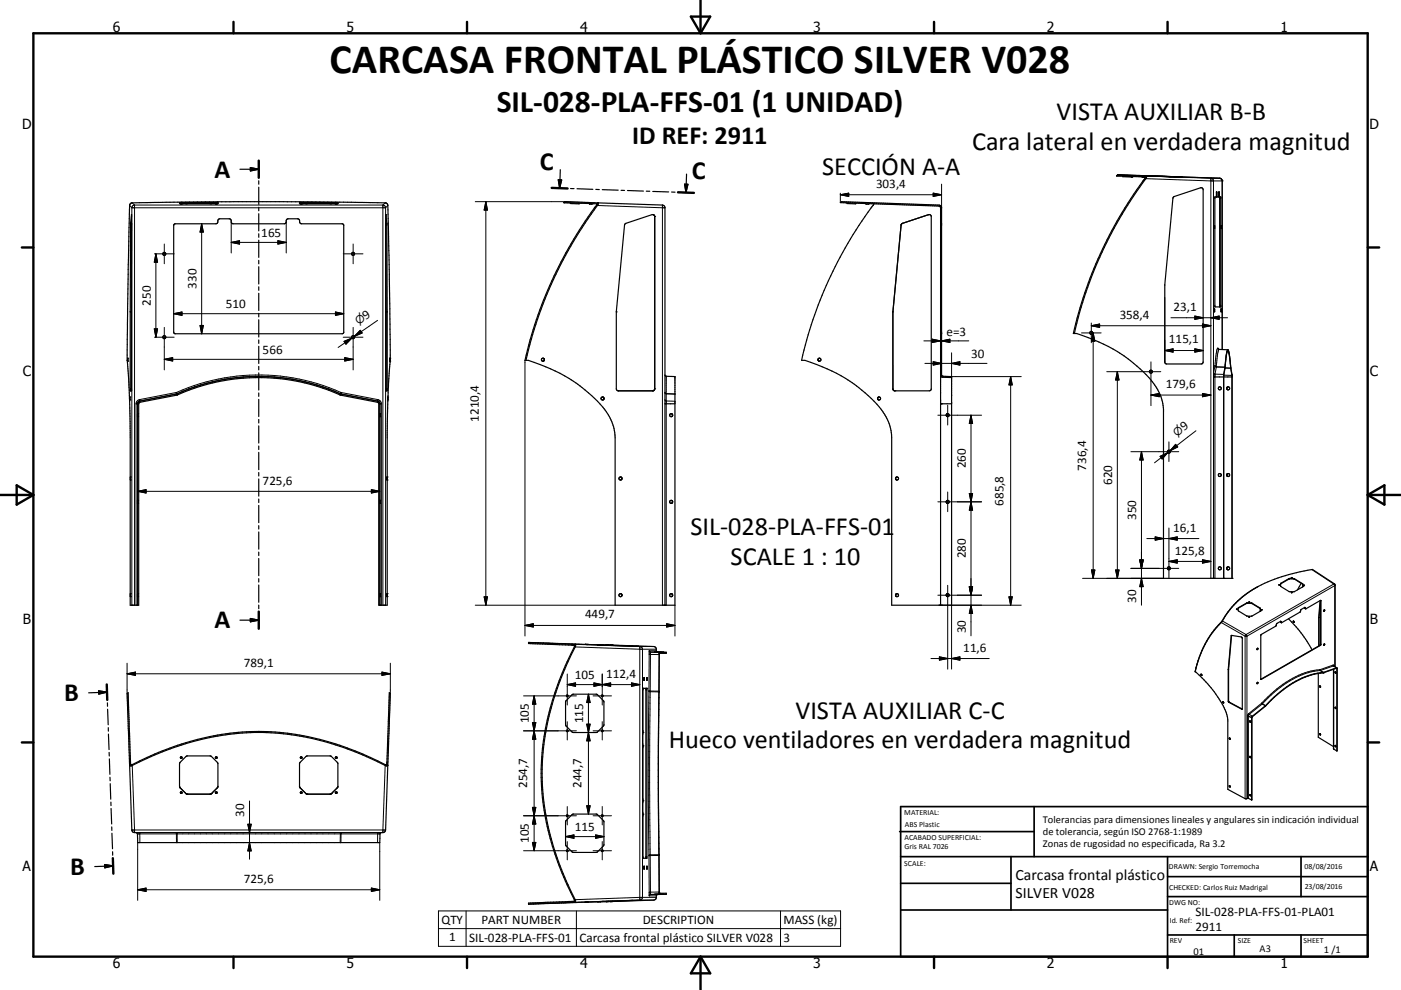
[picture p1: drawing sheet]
<svg xmlns="http://www.w3.org/2000/svg" width="420mm" height="297mm" viewBox="0 0 420 297" stroke-linecap="round" stroke-linejoin="round" font-family="sans-serif">
<g fill="none" stroke="#000" stroke-width=".36">
<path d="M71.9 50.8h5.7M75.1 50.3l2.5 .5-2.5 .5zM77.6 48.2v5.1M77.6 54.2v1.1M77.6 56.2v5.1M165.4 56.4l4.8 .1M167.4 53.9l1 .1-.6 2.4zM168 50.9l-.2 5.5M171.1 56.6h1M173 56.6l4.7 .2M178.6 56.8l1.1 .1M180.6 56.9l4.7 .2"/>
<path d="M186.2 57.1h1M188.1 57.2l4.8 .1M193.8 57.4h1M195.7 57.4l4.8 .2M201.3 57.6l1.1 .1M203.3 57.7l4.7 .2M205.3 55.3h.9l-.5 2.5zM205.8 52.2l-.1 5.6M334.8 52.8l7.7 .3M334.8 52.7v.1M335.2 52.5h.1M336.1 52.5l3.1 .1"/>
<path d="M336.6 52.8v.2l2.6 .1M337.4 52.6l6.1 .1M337.5 52.5h-2.4l-.3 .2M339.2 53.1h.1M339.2 52.9v.2M339.2 53.1h.3M339.5 52.6l4.2 .2M339.5 53.1h.1M339.5 52.9v.2M341.4 52.7h.9M341.5 52.7l3.4 .1M341.8 52.7h.3"/>
<path d="M341.9 52.7h.1M342.2 52.7h.2M342.5 53.1h.9M342.5 53.1l.7 .1M343 52.7h.5M343.1 52.7h.1M343.2 52.7l.8 .1M343.2 52.8h.1M343.2 53.1v.1M343.3 53.1l-.1 .1M343.4 53.1h.1M343.4 52.7h.2"/>
<path d="M343.5 52.7h.5M343.5 53.2l-.1 .1a123.9 123.9 0 0 0-21.6 46.8h1a45.2 45.2 0 0 1 23.1 15l1.9 3.3 .7 2.2 .3 2.2v50.7h20.6v-61.1l-.6-3.7M343.5 53.1v.1M343.6 52.8h.1M343.6 52.8l10.6 .3M343.7 52.8h.1M343.7 52.8v.3a126.1 126.1 0 0 0-21.6 47M344 52.7l21.6 .8 .7 .4 .1 51M344.5 52.8h.4M344.9 52.8h.4M350.5 53l3.4 .1M350.8 53h.5"/>
<path d="M351.7 53l1.4 .1h-.3M351.9 59l8-2.7h.4l.4 .4v51.9l-.4 .6h-10.5l-.6-.4v-23.3l2.4-26zM352.1 53.1h.1M352.1 53h.2M352.4 53.1h.1M353.3 53.1h1.1h-.3M353.3 53.1h.1M353.7 53.1h.1M364.2 59.1h1.8v33h-1.8v-.2zM364.9 59.1l-.2-1.5v1.5M364.9 59.1h.1M365.4 59.1v-1.5l.2 1.5"/>
<path d="M365.7 59.1v33M39.4 64.4v52.8M39.4 64.4l-.3 2.6-.1 26.5v23.3l.1 .5h.3M39.4 64.4h.1M39.4 67.5v49.8M52.1 67.3l.5-.2h12.1l.5-.2a.99 .99 0 0 1 .7-1.3h2.8a.99 .99 0 0 1 .7 1.3l.5 .2h15.3l.5-.2a.99 .99 0 0 1 .7-1.3h2.8a.99 .99 0 0 1 .7 1.3l.5 .2h12.2l.5 .4v32.3l-.4 .3-50.4-.1-.2-.4zM53.8 60.8h9.6h1.9v.3h-9.5h-2zM53.9 61.1h.1M54.2 60.8h.3M54.5 61.1h10.2M54.5 61.1h-.4h.5M64.6 60.8h.5"/>
<path d="M64.6 60.8h.1M64.7 61.1h.4h-.5M64.7 61.1h-.1M65.1 60.8h-.1M65.3 61.1h.1M77.6 62.2v1M77.6 64.1v5.2M77.6 70.1v1.1M77.6 72.1v5.1M77.6 78.1v1.1M89.8 60.8h.1M89.8 60.8v.3"/>
<path d="M89.8 61.1h.1M90 60.8h11.1M90 61.1h.5M90.1 60.8h.1M90.4 61.1h-.3M90.4 61.1h.1M90.4 61.1h10.3M90.5 60.8h-.7M100.5 60.8h.8v.3h-11.5M100.5 61.1h.5M100.6 60.8h.1M100.7 61.1h-.1"/>
<path d="M100.7 61.1h.3M101 60.8h.1M101.3 61.1h-.1M115.7 67.5l.1 49.7M115.7 64.4l.3 2.6 .1 26.5v23.3v.5h-.4M115.7 64.4v52.9M115.7 64.4h.1M171 60.9v.2l2.6 .1v-.2M173.6 61l5.4 .1M176.7 61.1v.2h.8v-.2M179 61.1h.1M179 61.1l-.1 .3a125.8 125.8 0 0 0-18.6 36l-2.9 10.7h1a45.4 45.4 0 0 1 23.1 15 14.2 14.2 0 0 1 2.9 8.2v50.3h18v-68.6l-2.7-.1-.3-.4"/>
<path d="M179.2 60.9l-9.5-.4-.7 .3 4.6 .2M179.2 60.9h.1M179.2 60.9l19.4 .6 .7 .6 .1 119.5M179.3 60.9h.1M179.3 60.9v.2a178.6 178.6 0 0 0-11.2 18.3 120.7 120.7 0 0 0-10.4 28.7M187.5 67.1l8-2.7h.4l.4 .4v51.8l-.5 .6-10.4 .1-.6-.5v-23.3l2.4-26zM253.9 60.9v.2l2.6 .1v-.2M261.9 61.1h.1M261.9 61.1v.1M261.9 61.2v.1a123.9 123.9 0 0 0-21.6 46.8h1a45.8 45.8 0 0 1 22.7 14.5 14 14 0 0 1 3.3 8.7v50.3h18v-68.6l-2.6-.1-.4-.4v-50.4l-.4-.5-.4-.1-29.3-1-.3 .3 7.7 .3v.2h.9v-.2l21 .7 .5 .4v119.4M270.2 67.5l-2.5 26.1v23M270.3 67.2l8.1-2.8 .5 .1 .3 .3v51.8l-.4 .6-10.5 .1-.4-.1-.2-.6v-23.1z"/>
<path d="M282 67.1h.3M364.1 67.7v.9M364.1 67.7h.1M364.1 68.6h.1M366.1 67.7v.9zM77.6 80v5.2M77.6 86.1v1M77.6 88v5.1M77.6 94v1.1M77.6 95.9v5.2M364.1 92.7v.9M364.1 92.7h.1"/>
<path d="M364.1 93.6h.1M366.1 92.7v.9zM38.3 107.5v.9M38.3 107.5v.1M38.3 108.2v.1M38.9 119.2v.7M39.4 117.2v.1M53.2 118.5a59.7 59.7 0 0 1 48.7 0M53.2 118.5h.1M77.6 102v1M77.6 103.9v5.1M77.6 109.9v1.1"/>
<path d="M77.6 111.9v5.1M77.6 117.9v1M77.6 119.8v5.2M101.9 118.5h.1M115.8 117.2v.1M116.2 119.2v.7M116.8 108.2l.1 .1M116.9 107.5v.9M116.9 107.5l-.1 .1M116.9 107.8v.3M117 108.1h.1M117 108.1l-.5 7.2-.4 11.7v54.6h-2.6v-60.6l-.4-.3-11.2-2.2"/>
<path d="M117 108.1l-.7-45.2-.1-1.5-.6-.5-45.4-.4-31 .5-.3 .5-.1 1.4-.6 39a73.6 73.6 0 0 0 .4 12.1l.4 15.2v52.4h2.6v-60.5l.4-.4 11.2-2.2M163 107.5a.45 .45 0 0 1 .2 .6 .45 .45 0 0 1-.5 .3M163.1 107.6l.1 .4-.4 .4M163.1 107.6a.45 .45 0 0 0-.7 .1 .45 .45 0 0 0 .3 .7M180.6 119.1a.44 .44 0 0 1 .5 .4 .44 .44 0 0 1-.5 .5M245.7 107.5a.44 .44 0 0 0-.5 .4 .44 .44 0 0 0 .5 .5M263.3 119.2l-.2 .3 .2 .4M263.3 119.9l.3 .1M263.3 119.2a.46 .46 0 0 1 .7 .4 .46 .46 0 0 1-.7 .3M263.3 119.2l-.2 .4 .2 .3M263.6 119.1l-.3 .1M282 100.1h.3"/>
<path d="M282 112.6l.1 .3 .5 .3 2.7 .1M363.8 113.1h5.6M365.3 104.7v.1M365.3 104.8h.1M365.3 104.8l2.8 .1M366.9 112.6v.1M367.7 106.2l-.8 6.1v61.2M367.7 106.1l-.8 6.5M367.8 116.4l.4 .5M368.2 104.9l.3 1.5M368.2 104.9l-.5 1.3M368.2 116.1l-.4 .3"/>
<path d="M368.4 105.8l-.3-.6-.4 .9M368.5 105.8l.1 1M368.6 106.6l.1 1.2M368.7 107l.1 1.4M368.8 108.1l.6 4.5M369.4 112.6v.1M40.8 121.1h.5M41.2 124.2v.7M41.3 121.1v60.5M41.3 121.1l.1-.4 .5-.3 11-2.2a60.3 60.3 0 0 1 49.3 0l11 2.2 .5 .3 .2 .4M77.6 125.8v1.1M77.6 127.8v5.1"/>
<path d="M77.6 133.8v1.1M77.6 135.7v5.2M113.9 121.1h.4M113.9 121.1v60.5M113.9 124.1v.9M199.4 121.1h3M201.2 124.1l.3 .1M201.5 124.2l.1 .4-.4 .4M282 121.1h3.3M284.1 124.1a.44 .44 0 0 0-.4 .5 .44 .44 0 0 0 .4 .4M39.1 143.1v.7M39.1 143.2v.1"/>
<path d="M41.2 150.2v.8M77.6 141.8v1M77.6 143.7v5.1M77.6 149.7v1.1M77.6 151.6v5.2M77.6 157.7v1M77.6 159.6v5.2M113.9 150.1v.9M116 143.1v.9l.1-.3M116 143.2l.1 .2M186 143.1a.44 .44 0 0 1 .5 .5 .44 .44 0 0 1-.5 .4M201.2 150.1l.3 .1"/>
<path d="M201.5 150.2l.1 .6-.4 .2M268.9 143.1a.44 .44 0 0 0-.4 .5 .44 .44 0 0 0 .4 .4M284 150.1a.45 .45 0 0 0-.3 .5 .45 .45 0 0 0 .4 .4M284.1 150.1a.47 .47 0 0 0-.6 .5 .47 .47 0 0 0 .8 .3 .47 .47 0 0 0-.1-.8h-.1M368.2 142.1a.44 .44 0 0 0-.4 .4 .44 .44 0 0 0 .4 .5M39.1 178.1v.9v-.2M39.1 178.2v.1M41.2 178.2l.1 .8M41.2 178.9l.1 .1M77.6 165.6v1.1M77.6 167.6v5.1M77.6 173.6v1"/>
<path d="M77.6 175.5v5.2M113.9 178.1v.9M116 178.1v.9l.1-.3M116 178.2l.1 .2M186 178.1a.44 .44 0 0 1 .5 .5 .44 .44 0 0 1-.5 .4M201.2 178.1a.44 .44 0 0 1 .4 .5 .44 .44 0 0 1-.4 .4M268.9 178.1a.44 .44 0 0 0-.4 .5 .44 .44 0 0 0 .4 .4M284.1 178.1a.44 .44 0 0 0-.4 .5 .44 .44 0 0 0 .4 .4M368.2 170.1a.44 .44 0 0 0-.4 .4 .44 .44 0 0 0 .4 .4M377.2 176a26.7 26.7 0 0 0-9 7.5M383.5 175.5h.1M383.7 175.4l-.2 .1"/>
<path d="M383.7 175.4v.1M383.7 175.5h-.1M383.9 175.2l2.5-1.5h1.5l2.7 1.7M384 175l2.4-1.4h1.5l2.7 1.6v.8l-2.6 1.5h-1.5l-2.5-1.5zM387.2 177.8h.1M387.2 173.4h.1M387.4 177.8h-.2M387.4 177.8h-.1M387.4 173.4h-.2M387.4 173.4h-.1M390.1 175l-1.1 2M390.9 175.7h.1"/>
<path d="M391.1 175.6l-.2 .1M391.1 175.6h.1M391.1 175.6l-.1 .1M71.9 186.1h5.7M75.1 185.6l2.5 .5-2.5 .4zM77.6 181.5v1.1M77.6 183.5v5.1M158.5 192.7v.4l13.6 .5 .2 .2a82.8 82.8 0 0 0-9.9 43.1 89.4 89.4 0 0 0 9.9 33.3l-.3 .2-13.5 .5v.4M158.5 192.8h1.5M158.5 192.7h.1M159.1 192.8l3.8 .1M160.6 192.8l15.5 .6"/>
<path d="M164.3 192.9l6.3 .3M171.3 193.3h1.1l.2 .3a109.2 109.2 0 0 0-8 21.3 75.5 75.5 0 0 0 5.7 50.5l2.2 4.6v.6l-4.2 .2M175.5 193.3l3.6 .2M179.1 193.5l16.9 .5a1.07 1.07 0 0 1 .8 1.4l.4 .2 2.6 .1M179.1 193.5l12.3 .4M179.7 193.5h.1M180 193.5l11.1 .4M181.8 193.5l.8 .1M182.9 193.5l.9 .1M182.9 193.5h.1M194.7 195.2l.4 .4 1.3 .1M196.2 195.7h.4"/>
<path d="M196.4 195.7h1.3l-.1 11.7M196.4 195.7h.9M197.3 195.7h.2M197.5 195.7h2.3M197.6 196.4v11.3M198.4 195.7h.1M199.8 195.7v.3h-2.1l-.1 .2M359.2 198.2l-.9 3.3M366.3 186.6a28.2 28.2 0 0 0-7.1 11.6M366.3 186.5v.1M366.4 186.4a26.9 26.9 0 0 0-7.2 11.8M366.4 186.4l-.1 .1"/>
<path d="M367.2 184.9l-.8 1.5M367.3 184.9l-.9 1.5M368.2 183.6a30.2 30.2 0 0 1 16-10.6l5.6-1.5 3.7-.7 6.8 4.6v24.6M368.2 183.6l-.9 1.3M369.2 190.6l2.9 .5 .3 .4v21.2M369.2 190.6l-.1 .1a108 108 0 0 0-.8 19.8l4.1 2.2M369.2 190.6a108.7 108.7 0 0 0-.8 19.8l4 2.3M370.8 182.8l.1 .1M370.8 182.8h.1M370.8 182.9h.1M371.3 182.5l2.6-1.5h1.4l2.5 1.6M371.3 182.5h-.1"/>
<path d="M374.4 180.6v.1M374.4 185v.1M374.4 180.6l.2 .1M374.4 180.7h.1M374.5 180.7h.1M374.5 185l.1 .2zM376.8 194.9h.1M377 194.5l-.2 .3M377 194.5l-.2 .4M377 194.5l.1 .2-.2 .2M377.8 182.6l.1 .1M377.9 182.6l-2.6-1.7h-1.4l-2.7 1.5 .1 .9 2.6 1.5h1.5l2.5-1.5"/>
<path d="M377.9 182.6v.7M378.1 182.9l.1 .1M378.1 182.9l.2 .1M378.2 183h.1M384 186.4l.2 .4M384 186.4l-1.1 .6-.4 .9-4.5 2.6v13.3M386.3 185.7l4.2 4.8 2.9 4.5M387.8 186.3v.3l.2 .1M387.8 186.3h.1M387.8 186.3l.2 .4M391.2 182.2l.1 .4M391.4 182.6l-.3-.3-1 .6-.3 .7-5.6 3.2"/>
<path d="M395.8 180.2l-.4 5.1v8.5M395.9 180.1l-.4 5.1v8.5M395.9 180.1v13.4l-17.9 10.3M395.9 180.1l-4.5 2.5M395.9 180.1v13.5l-17.8 10.2M397.1 183l-.2 .3M397.1 193.2l-.2 .3M397.1 193.2l-.2 .4M397.1 183h.1M397.1 193.2h.1M397.1 193.2v.3l-.2 .1M399.9 199.8l.9 .6"/>
<path d="M400 199.8v.1M29.6 207.2l2.5 .5-2.5 .5zM32 205.3l.2 4.7M32.1 207.7l-5.5 .2M32.2 210.9v1M32.3 212.8l.1 4.6M32.5 218.3v1.1M171.5 208.4l.4-.1h7l2.1 2v7.3l-2 2.1h-7.2l-2.2-2v-7.3zM192.8 219.8v-13.2l1.1-.1v50.5v.5h-1.1M192.8 219.8v3.9M192.8 219.7h.1M193.1 203.3v.8"/>
<path d="M193.1 203.3h.1M193.6 206.5v51M194 203.3v.8M194 203.4v.2M194 203.8v.2M197.5 216.4v31.2M197.5 218.2l-.1 5.5M197.5 211v1.8M197.6 207.6l-.2 10.5M358.3 201.5a30.3 30.3 0 0 1 9.6 13.4l.2 1.4v20.5l5.2 2.8 .9-.1 1 .5M360.1 202.3l.2 .3M360.2 202.3l-.1 .3h.2"/>
<path d="M360.2 202.3l.1 .3M366.6 210.5l.2 .4M366.7 210.5l.2 .4M366.8 210.9h.1M374 214.8l1.2 .5M374.7 216.3l.1 .4 .2-.1M374.7 216.3h.1M374.8 216.3l.2 .3M375.2 215.3v24.7M377 204.7l-.2 .4M377 204.7h.1M377.1 204.7v.1"/>
<path d="M377.1 204.8l-.3 .3M378 203.8h.1M379.4 211.8l-4.1 3.5-.1 24.7M379.4 211.8h.1M395.2 202v19.2l4.6 2.8M395.6 205.8l.3 .3M395.7 205.8h-.1M395.7 205.8h.1M395.7 205.8l.2 .3M395.8 205.8l.1 .3M395.9 206.1h.1M396.7 201.9h.1"/>
<path d="M396.7 201.9a25.7 25.7 0 0 0-15.5 8.1l-1.8 1.8M399.8 200.8v23.8l1 .7M400.2 212.3l.2 .3M400.3 212.2l-.1 .1M400.3 201.6l.2 .3M400.3 212.2l.2 .3M400.3 212.2h.1M400.3 201.6l.1 .4M400.4 212.6h.1M400.4 202h.1M400.5 212.5v.1M400.5 201.9v.1"/>
<path d="M400.6 200.5l.2 .1M400.6 200.5l-3.8 1.4M400.8 200.6v24.7M400.8 200.4h.1M400.8 200.4l-4 1.3a25.8 25.8 0 0 0-15.6 8.2l-1.8 1.9-3.9 3.1-.3 .4M400.9 200.4l-.1 24.9M32.5 220.2l.2 4.7M32.7 225.7l.1 1.1M32.8 227.7l.1 4.6M33 233.2v1M33 235.1l.2 4.7M38.9 229.5l-.8-21.4 .3-.3 .7 21.5 .2 .1a83.6 83.6 0 0 1 43.2-9.8 88.8 88.8 0 0 1 33.3 9.8l.2-.1 .7-21.5 .3 .3-.7 21.4"/>
<path d="M38.9 229.5v.1M38.9 229.6l.2 .2a103 103 0 0 1 25-8.8 77.6 77.6 0 0 1 49.2 7.6l2.4 1.2 .6-.2M38.9 229.5l.6 19.5 .3 .6 .5 .2h74.7l.4-.2 .2-.6 .7-19.5M53.9 236.1v-7.1l1.9-2 .4-.2h7l2 1.9 .1 .4v7M53.9 236.1l2.1 2.2M53.9 236.1v.1M54.2 227.5a.25 .25 0 0 1-.1-.4 .25 .25 0 0 1 .4 0 .25 .25 0 0 1-.1 .4M54.2 227.5h.2M54.2 238h.2M54.2 238a.25 .25 0 0 1-.1-.4 .25 .25 0 0 1 .4 0 .25 .25 0 0 1-.1 .4M54.2 227.5h.1M54.2 238h.1"/>
<path d="M54.6 227.3l-.2 .2M54.6 237.8l-.2 .2M56 238.3h7.2M56 238.2l.2 .1M63.2 238.2l-.2 .1M64.7 227.5h.2M64.7 238h.2M64.7 238h.1M64.7 227.5h.1M65 227.4a.25 .25 0 0 0 0-.3 .25 .25 0 0 0-.4 0 .25 .25 0 0 0 .1 .4M65 237.9a.25 .25 0 0 0 0-.3 .25 .25 0 0 0-.4 0 .25 .25 0 0 0 .1 .4M65 237.9l-.1 .1"/>
<path d="M65 227.4l-.1 .1M65.1 237.9l-.2 .1M65.1 227.4l-.2 .1M65.1 237.8v.1M65.1 227.3v.1M65.3 236.1v.1M65.3 236.1l-2.1 2.2M89.8 236.1v-7.1l1.9-2 .5-.2h6.9l2 1.9 .2 .4v7M89.8 236.1l2.2 2.2M89.8 236.1l.1 .1M90.2 227.5a.25 .25 0 0 1-.1-.4 .25 .25 0 0 1 .4 0 .25 .25 0 0 1-.1 .4M90.2 238a.25 .25 0 0 1-.1-.4 .25 .25 0 0 1 .4 0 .25 .25 0 0 1-.1 .4"/>
<path d="M90.2 227.5h.2M90.2 227.5h.1M90.2 238h.2M90.2 238h.1M90.6 227.3l-.2 .2M90.6 237.8l-.2 .2M92 238.3h7.1M92 238.2l.2 .1M99.1 238.2l-.2 .1M101 237.8l-.2 .2M101 227.3l-.2 .2M101.3 236.1l-.1 .1"/>
<path d="M101.3 236.1l-2.2 2.2M116.3 229.5v.1M192.8 223.7v20.5M192.8 223.8h.1M197.4 225.5v13M368.6 235.7v.3h.2M368.6 235.7l.2 .3M368.6 221.4l.2 .4M368.6 221.4v.3l.2 .1M368.6 235.7l.2 .4M374.7 238.4l.1 .3h.2M374.7 238.4h.1"/>
<path d="M374.8 227l-.1 .1 .3 .1M374.8 238.4l.2 .3M374.8 227l.2 .3M374.8 226.9l.2 .3M395.6 220.1l.3 .3M395.7 220.1h-.1M395.7 220.1h.1M395.7 220.1l.2 .3M395.8 220.1l.1 .3M395.9 220.4v.1M400.3 223.6l.1 .4M400.3 223.6l.2 .4"/>
<path d="M400.4 224h.1M400.5 224h.1M31.4 259.4l2.5 .4-2.5 .6zM33.2 240.6l.1 1.1M33.3 242.6l.2 4.6M33.5 248.1v1M33.6 250l.1 4.6M33.8 255.5v1.1M33.8 257.5l.2 4.6M33.9 259.8l-5.5 .2M40.8 249.8l.4 .4 .1 2.6h72.6v-2.6l.4-.4M171.5 244.4l.4-.2 7 .1 2.1 2v7.2l-2 2.2h-7.2l-2.2-2v-7.3z"/>
<path d="M192.8 244.2v13.3M192.8 244.3h.1M192.8 240.2h.1M192.8 257.4v.1M193.1 259.9v.8M193.1 259.9h.1M194 259.9v.9M194 260v.2M197.4 240.3l.1 5.5M197.4 245.9l.1 3.6M197.5 249.4v3.6M197.5 251.2l.1 5.2"/>
<path d="M197.6 256.6l.1 11.7M197.6 256.3v11.3M158.5 271.3h.1M159.9 271.2h-.8M168.3 270.8l-9.8 .4M168.4 270.9l-8.4 .3M176.1 270.6l-7.7 .3M179.8 270.5l-4.3 .2M180 270.5h.1M183.8 270.4l-.9 .1M191.1 270.1l-10.5 .4M191.4 270.1l-12.3 .4 3.5-.1"/>
<path d="M194 260.4v.2M196.2 268.3h.2M196.4 268.3l-1.3 .1-.4 .4M196.5 268.3h.8M196.6 268.3h-.2M197.5 268.3h.8M197.5 268.3h-.2M197.6 267.8l.1 .2M197.7 268h2.1v.3M197.7 268.3h2.1M197.7 268.3h-1.3M198.5 268.3h-.2"/>
<path d="M199 268.3h-.7M199.8 268.3l-2.9 .2a1.47 1.47 0 0 1-.7 1.5l-14.4 .5"/>
<circle cx="49.3" cy="76.2" r=".45"/>
<circle cx="105.9" cy="76.2" r=".45"/>
<circle cx="327.2" cy="99.9" r=".45"/>
<circle cx="49.3" cy="101.2" r=".45"/>
<circle cx="105.9" cy="101.2" r=".45"/>
<circle cx="180.6" cy="119.5" r=".45"/>
<circle cx="245.7" cy="107.9" r=".45"/>
<circle cx="345.1" cy="111.5" r=".45"/>
<circle cx="365.7" cy="116.5" r=".45"/>
<circle cx="368.2" cy="116.5" r=".45"/>
<circle cx="201.2" cy="124.6" r=".46"/>
<circle cx="284.1" cy="124.6" r=".45"/>
<circle cx="350.4" cy="135.5" r=".45"/>
<circle cx="186" cy="143.5" r=".45"/>
<circle cx="201.2" cy="150.6" r=".46"/>
<circle cx="268.9" cy="143.6" r=".46"/>
<circle cx="365.7" cy="142.5" r=".45"/>
<circle cx="368.2" cy="142.5" r=".45"/>
<circle cx="186" cy="178.6" r=".46"/>
<circle cx="201.2" cy="178.6" r=".45"/>
<circle cx="268.9" cy="178.6" r=".46"/>
<circle cx="284.1" cy="178.6" r=".45"/>
<circle cx="350.4" cy="170.5" r=".45"/>
<circle cx="365.7" cy="170.5" r=".45"/>
<circle cx="368.2" cy="170.5" r=".45"/>
<circle cx="170.1" cy="208.8" r=".25"/>
<circle cx="170.1" cy="219.3" r=".25"/>
<circle cx="180.6" cy="219.3" r=".24"/>
<circle cx="180.6" cy="208.8" r=".25"/>
<circle cx="100.8" cy="237.8" r=".26"/>
<circle cx="100.8" cy="227.3" r=".26"/>
<circle cx="170.1" cy="255.2" r=".25"/>
<circle cx="170.1" cy="244.7" r=".25"/>
<circle cx="180.6" cy="255.2" r=".25"/>
<circle cx="180.6" cy="244.7" r=".26"/>
</g>
<g fill="none" stroke="#000" stroke-width=".3">
<path d="M251.9 58.4h30.4M251.9 58v2.8M251.9 58.4l2.6-.5v1zM279.8 57.9l2.5 .5-2.5 .5zM282.3 55.3v7.1l-.3 .3M341.4 52.7h.1M341.6 52.7h.1M341.8 52.7h.1M342.6 52.7h.1M342.9 52.7h.1M343.1 52.7h.1M343.5 53.6l22.9 .7"/>
<path d="M343.6 52.8h.1M343.6 53.4l-1 1M343.7 52.8l19.4 .7M343.8 52.9l-.4 .3M344 52.8h.1M344.9 52.8h.1M345.3 52.8h.1M346.3 52.8l19.3 .7M350.8 53h.1M351.3 53h.1M352.1 53h.1M352.5 53h.1"/>
<path d="M352.9 53.1h.1M354.2 53.1h.1M363.1 53.5h2.5M363.1 53.5l-.1 120M363.1 53.5l.5 .2 .2 .6v119.2M364.7 58.2h.1M364.7 58.5h.1M365.4 58.2h.1M365.4 58.5h.1M365.6 53.5h.1M365.6 53.5l.6 .2 .2 .6M365.6 59.1v33"/>
<path d="M365.7 59.6h.3M366.4 54.3h.1M366.4 54.3v50.6M38.9 61.6l.6 .7M39.1 67h.3M39.1 67.5h.3M39.4 64.4h.1M39.5 62.3v119.3M39.5 62.3h76.1M39.7 60.9l.6 .6M40.3 61.5h74.5M40.3 61.5v120.1"/>
<path d="M40.3 61.5l-.5 .3-.3 .5M46.3 76.2h5.9M46.7 76.2v25M46.7 76.2l.5 2.5h-.9zM49.3 73.2v5.9M54 60.8v.3M55.8 60.8v.3M56.2 60.8v.2M60.5 67.1v33M60.5 67.1l.5 2.5h-1zM63 60.8v.2M63.4 60.8v.3"/>
<path d="M65.2 60.8v.3M69.3 72.7h16.5M69.3 72.7l2.5-.5v1zM69.3 66.5v9.4M83.3 72.2l2.5 .5-2.5 .5zM85.8 66.5v9.4M90 60.8v.3M91.7 60.8v.3M92.2 60.8v.2M98.9 60.8v.2M99.4 60.8v.3M101.1 60.8v.3"/>
<path d="M102.9 76.2h5.9M105.9 73.2v5.9M114.8 61.5v120.1M114.8 61.5l.6 .3 .2 .5M115.5 60.9l-.7 .6M115.6 62.3v119.3M115.7 67h.3M115.7 64.4h.1M115.7 67.5h.3M116.3 61.6l-.7 .7M142.5 60.5h27.2M145.7 60.5v121.1"/>
<path d="M145.7 60.5l.4 2.5h-.9zM179.1 61.6l20.3 .7M179.2 61.4l-1 1M179.3 61l-.3 .3M196.3 65h.1M198.6 61.5v120.1M252.5 60.5l-.3 .3M253.1 60.5l-.2 .3M253.8 60.6l-.3 .2M254.5 60.6l-.4 .3M255.1 60.6l-.3 .3M255.8 60.6l-.3 .3"/>
<path d="M256.4 60.7l-.3 .2M257 60.7l-.2 .3M257.7 60.7l-.3 .3M258.3 60.7l-.2 .3M259 60.7l-.3 .3M259.7 60.8l-.3 .3M260.3 60.8l-.5 .5M261 60.8l-.3 .3M261.6 60.8l-.3 .3M262.3 60.9l-.3 .2M262.9 60.9l-.3 .3M263.6 60.9l-.3 .3"/>
<path d="M264.2 60.9l-.3 .3M264.9 60.9l-.3 .3M265.5 61l-.3 .3M266.2 61l-.3 .3M266.8 61l-.3 .3M267.5 61l-.3 .3M268.1 61.1l-.3 .2M268.8 61.1l-.3 .3M269.4 61.1l-.3 .3M270.1 61.1l-.3 .3M270.7 61.1l-.3 .3M271.4 61.2l-.3 .3"/>
<path d="M272 61.2l-.3 .3M272.7 61.2l-.3 .3M273.3 61.2l-.3 .3M274 61.3l-.3 .2M274.6 61.3l-.3 .3M275.3 61.3l-.3 .3M275.9 61.3l-.3 .3M276.6 61.3l-.3 .3M277.2 61.4l-.3 .3M277.9 61.4l-.3 .3M278.5 61.4l-.3 .3M279.2 61.4l-.3 .3"/>
<path d="M279.8 61.5l-.2 .3M280.5 61.5l-.3 .3M281.1 61.5l-.3 .3M281.7 61.6l-.2 .2M282.1 61.9l-.2 .2M282.3 67.1h-.1M282.3 66.4l-.3 .3M282.3 65.7l-.3 .3M282.3 65.1l-.3 .3M282.3 64.4l-.3 .3M282.3 63.7l-.3 .3M282.3 63l-.3 .4"/>
<path d="M39 93.5h.3M39 93.6h.3M46.3 98.7h.9l-.5 2.5zM49.3 98.2v12.8M52.1 94.1h51M52.1 94.1l2.5-.5v1zM60 97.6h1l-.5 2.5zM100.6 93.6l2.5 .5-2.5 .5zM105.9 98.2v12.8M108 99.1l.6 .8-2.4 1zM113.2 96.1l-7 4.8M115.8 93.5h.3"/>
<path d="M115.8 93.6h.3M184.8 93.6h.1M324.2 99.9h5.9M327.2 96.9v5.9M327.2 97.7h35.8M327.2 97.7l2.5-.5v1zM327.7 99.9v73.6M327.7 99.9l.5 2.5h-1zM349.2 89.2v19.4M351.1 95.3h16.9M358.2 94.8l2.5 .5-2.5 .5zM360.5 97.2l2.5 .5-2.5 .5z"/>
<path d="M363 95.3l2.5-.5v1zM365.7 91.6h.3M39 116.6h.3M41.8 119.9l-.8 .5-.2 .7v60.5M41.8 119.9l.1 .4M46.3 101.2h5.9M49.3 107.8h56.6M49.3 107.8l2.5-.5v1zM52.8 117.8l-11 2.1M52.8 117.8l.1 .4M52.9 118.2l-11 2.1M52.9 118.2h.1"/>
<path d="M52.9 117.7l-.1 .1M52.9 117.7a60.5 60.5 0 0 1 49.3 0M52.9 117.7l.2 .4M53.1 118.1l-.2 .1M53.1 118.1a60 60 0 0 1 48.9 0M53.1 118.1v.1M102 118.1l.2 .1M102 118.1v.1M102.2 117.7l.1 .1M102.2 117.7l-.2 .4M102.2 118.2l11 2.1M102.2 118.2h.1"/>
<path d="M102.3 117.8l11 2.1M102.3 117.8l-.1 .4M102.9 101.2h5.9M103.2 102.4l2.3-1-1.8 1.9zM103.4 107.3l2.5 .5-2.5 .5zM105.5 101.4l-4.1 2.8M113.3 119.9l.7 .3 .3 .9v60.5M113.3 119.9l-.1 .4M115.8 116.6h.3M157.4 108.1v82.7M196.3 116.6h.1M199.4 119.9l.3 .4 2.7 .1"/>
<path d="M199.4 117.9v-.1l.3 .4h2.7M199.5 118l2.9 .2M199.7 112.9v68.7M277 102.3h13.4M277.3 109h18.6M279.5 101.8l2.5 .5-2.5 .4zM279.8 108.5l2.5 .5-2.5 .5zM282.2 100.1l-.2 .3M282.3 112.2l-.3 .3M282.3 111.5l-.3 .3M282.3 110.9l-.3 .3M282.3 110.2l-.3 .3"/>
<path d="M282.3 109.5l-.3 .3M282.3 108.8l-.3 .4M282.3 108.2l-.3 .3M282.3 107.5l-.3 .3M282.3 106.8l-.3 .3M282.3 106.2l-.3 .3M282.3 105.5l-.3 .3M282.3 104.8l-.3 .3M282.3 104.1l-.3 .4M282.3 103.5l-.3 .3M282.3 102.8l-.3 .3M282.3 102.1l-.3 .3"/>
<path d="M282.3 101.5l-.3 .2M282.3 100.8l-.3 .3M282.3 102.3l2.5-.5v.9zM282.4 112.8l-.2 .2M283 112.9l-.3 .3M283.6 112.9l-.3 .3M284.3 112.9l-.3 .3M284.9 113l-.3 .3M285.3 113.3h.1M285.3 113h20.9M285.3 109l2.5-.5v1zM285.3 105.8v7.5"/>
<path d="M303 113v68.6M303 113l.5 2.5h-1zM331.8 111.5h16.2M335 111.5v62M335 111.5l.5 2.5h-1zM345.1 108.6v13.1M345.1 118.5h17.9M345.1 118.5l2.5-.5v1zM349.2 105.2h11.5M349.2 105.2l2.5-.5v.9zM358.2 104.7l2.5 .5-2.5 .4zM360.5 118l2.5 .5-2.5 .5z"/>
<path d="M363.9 111.9l-.1 .3M363.9 111.9l.4 .3M364.2 109.7l-.3 2.2M364.2 112.3v61.2M364.2 109.7l.1 .2M364.3 109.7h-.1M364.3 112.2l-.1 .1M364.3 109.7l.1 .3M364.3 112.2l2.6 .1M364.4 110l.3 .1M364.4 109.9l.3 .1M364.7 110.1l-.4 2.1"/>
<path d="M364.7 110v.1M364.7 110.1l2.6 .1M364.7 110l2.6 .1M365.3 104.8l-.3-.3-.2 .8-.5 4.4M365.5 104.8l-.4 1.4-.4 3.8M366.9 112.6h2.5M369 110.4h-1.7l1.7 .1M41.9 120.3l-.5 .3-.2 .5v60.5M41.9 120.3h.1M41.9 120.3v.1M113.2 120.3h.1M113.2 120.3l.5 .3 .2 .5v60.5"/>
<path d="M113.2 120.3v.1M281.2 124.6h13.1M284.1 121.6v5.9M291.1 124.6v66.2M291.1 124.6l.5 2.5h-1zM339 135.5h14.4M342.2 135.5v46.1M342.2 135.5l.5 2.5h-1zM347.8 136.9l2.3-1.1-1.7 1.9zM350.1 135.8l-4 3M350.5 132.6v5.9M352.5 133.3l.6 .8-2.3 1.1z"/>
<path d="M358.6 129.2l-7.8 6M41.3 147.4h72.6M41.3 147.4l2.5-.5v1zM111.3 146.9l2.6 .5-2.6 .5zM281.2 150.6h13.1M284.1 147.6v5.9M290.6 148.1h1l-.5 2.5zM291.1 150.6l.5 2.5h-1zM350.5 158.4v15.1M145.2 179.1h.9l-.4 2.5zM281.2 178.6h13.1M284.1 175.6v25.1"/>
<path d="M290.6 176.1h1l-.5 2.5zM302.5 179.1h1l-.5 2.5zM324.6 173.5h24.2M327.2 171h1l-.5 2.5zM334.5 171h1l-.5 2.5zM339 170.5h14.4M341.7 168h1l-.5 2.5zM342.2 173.5l.5 2.5h-1zM343.8 161.6h15.6M346.3 161.1l2.5 .5-2.5 .5zM350.5 161.6l2.4-.5v1zM350.5 168.4l2.4-.5v1z"/>
<path d="M350.5 168.4h12.5M360.5 167.9l2.5 .5-2.5 .5zM384 175v.1M386.4 173.6v.1M386.7 173.5v.2M387.9 173.6v.1M388.1 173.6v.1M390.5 175.1v.1M390.6 176h.1M390.6 175.2v.2M393.3 170.9l6.6 4.3M399.9 175.2l-26.3 15.2"/>
<path d="M399.9 175.2l.3 .5M400.1 175.2h-.2M400.2 175.7l-26.4 15.2M400.2 175.7v24.3M400.2 175.6v.1M400.3 175.6h-.1M400.3 175.5v.1M38.1 199v9.1M117 199v9.1M142.5 181.6h41.9M157.4 187.6h45M157.4 187.6l2.5-.5v1z"/>
<path d="M172.4 193.3l19.4 .7M172.5 193.3l-1.1 .3M172.5 194.1l24.3 .7M172.6 193.7l-.3 .1M179.1 193.5h.1M179.9 193.5h.1M180.6 193.5v.1M190.8 193.9h.1M191.8 194v76M191.8 194l.6 .2 .2 .6v74.4l-.2 .6-.6 .2M191.8 194h4.2M194.6 196.3v10.9"/>
<path d="M194.6 196.3h.1M194.7 196.3h.3M195 196.3l-.1 11M195 196.3l2.6 .1M196.8 195.2h-2.1l-.1 1.1M197.2 195.6h-2.1l-.1 .7M199.9 187.1l2.5 .5-2.5 .5zM202.4 181.6v9.2M279.1 197.6h17.5M281.5 181.6h24.7M281.6 197.1l2.5 .5-2.5 .5zM285.3 197.6l2.5-.5v1z"/>
<path d="M285.3 181.6v19.1M291.1 181.6l.5 2.5h-1zM366.2 186.8l7.1 4.1M366.2 186.7l-.3 .1M366.3 186.5h.1M366.4 186.4l-.1 .1M366.5 186.3l7.1 4.1M369.2 190.7l-.1 .1M371.3 182.3v.1M373.3 190.9v48.7M373.3 190.9h.5M373.6 190.4l.2 .5"/>
<path d="M373.6 190.4l-.3 .5M373.7 180.9v.1M373.8 190.9v48.7M373.9 180.9v.1M375.2 180.9v.1M375.4 181v.1M377.8 182.4v.2M377.9 183.3h.1M377.9 182.6v.1M384 186.5h.1M384 186.6l.1 .1M391.2 182.3l.1 .1"/>
<path d="M391.2 182.5h.1M395.5 185.2v.1M395.7 193.6h.1M395.9 180.2h.1M395.9 193.3h.1M399.6 199.5l-3.8 1.4M399.6 199.5l.4 .3M399.6 199.5l.2 .3M399.8 199.8l-3.9 1.4M399.8 199.8h.1M399.8 199.8l.9 .6M400 199.8v.1"/>
<path d="M38.1 202.1h78.9M38.1 202.1l2.5-.5v1zM114.5 201.6l2.5 .5-2.5 .5zM157 208.8h15.8M157 219.3h15.8M159.6 216.8l1 5h-1l1-5zM160.1 208.8v46.4M160.1 208.8l.5 2.5h-1zM170.1 202.2v9.3M170.1 216.5v5.5M170.1 205.4h21.7M170.1 205.4l2.5-.5v1z"/>
<path d="M175.9 217.3h1l-1 5h1zM176.4 208.3v35.9M176.4 208.3l.5 2.5h-1zM177.8 208.8h5.5M177.8 219.3h5.5M178.1 204.9v1l5-1v1zM180.6 202.2v9.3M180.6 216.5v5.5M189.3 204.9l2.5 .5-2.5 .5zM193.6 207h.3M194.6 207.2v.2M194.6 207.4l-.2 23.6 .2 25.6"/>
<path d="M194.6 207.4h.1M194.6 207.2v.1M194.6 207.4l.3 .1M194.6 207.3h.3M194.9 207.3v.2M194.9 207.5l-.1 19.8 .1 29.2M194.9 207.5l2.7 .1M194.9 207.3h2.7M368.2 200.9h.1M368.3 210.3h-.1M368.6 210.7h-.1M372.3 212.7h-.1"/>
<path d="M374.4 214.1l-.4 .7v24.7M374.4 214.1l.1 .2M374.5 214.3l-.2 .5v24.7M374.5 214.3l1 .6M378.1 203.8h.1M378.2 211l-3.8 3.1M378.2 211l.2 .2M378.3 210.9l-.1 .1M378.3 210.9l.2 .2M378.4 211.2l-3.9 3.1M378.4 211.2l1 .6M378.5 211.1l-.1 .1"/>
<path d="M378.5 211.1l.9 .6M395.7 200.9a27 27 0 0 0-16.5 9.1l-.9 .9M395.7 200.9l.1 .3M395.8 200.9h-.1M395.8 200.9l.1 .3M395.8 201.2a25.6 25.6 0 0 0-15.6 8.1l-1.7 1.8M395.8 201.2l.9 .5M395.9 201.2h-.1M395.9 201.2l.9 .5M399.9 200.8v23.9M39.1 228.6l-.2 1M39.3 229.4l-.1 .4"/>
<path d="M39.7 229.6l.6 20.2M54 236.3v.1M55.8 238.1h.1M56.2 238.3h.1M63 238.3h.1M63.4 238.1h.1M65.2 236.3v.1M90 236.3v.1M91.7 238.1h.1M92.2 238.3h.1M98.9 238.3h.1M99.4 238.1h.1"/>
<path d="M101.1 236.3v.1M115.5 229.6l-.7 20.2M115.8 229.4l.1 .4M116 228.6l.2 1M39.5 249h76.1M41.2 250.2h72.7M41.3 252.8v17.3M41.8 249.8l.1 3M52.8 249.8h.1M52.8 249.8l.1 3M52.9 249.8l.2 3M74.3 247.3h1l-.5 2.5z"/>
<path d="M74.8 240.3v17.5M74.8 252.8l.5 2.5h-1zM102.1 249.8l-.1 3M102.2 249.8h-.1M102.3 249.8l-.1 3M102.3 249.8h.1M113.3 249.8l-.1 3M113.9 252.8v17.3M115.6 249h.1M157 244.7h15.8M157 255.2h15.8M159.6 242.2h1l-1 5h1z"/>
<path d="M159.6 252.7h1l-.5 2.5zM169.6 251h11.5M169.6 251l2.5-.5v1zM170.1 242v5.5M170.1 252.5v5.5M175.9 241.7h1l-.5 2.5zM177.8 244.7h5.5M177.8 255.2h5.5M178.6 250.5l2.5 .5-2.5 .5zM180.6 242v5.5M180.6 252.5v5.5M193.6 257h.3"/>
<path d="M194.6 256.8v10.9M194.6 256.6v.2M194.9 256.7l.1 10.9M194.9 256.7l-.3 .1M194.9 256.5v.2M194.9 256.5l-.3 .1M197.6 256.7h-2.7M197.6 256.4l-2.7 .1M41.3 266.9l2.5-.5v1zM41.3 266.9h72.6M111.3 266.4l2.6 .5-2.6 .5zM131.5 273.3h120.5v10.6h-120.5z"/>
<path d="M131.5 278.6h120.5M139.7 273.3v10.6M171.4 270.4l1.1 .3M172.3 270.2l.3 .1M172.8 273.3v10.6M179.1 270.5h.1M179.9 270.5h.1M180.6 270.4v.1M190.8 270.1h.1M191.8 270h4.2M191.8 270l-19.4 .7M194.6 267.7l.1 1.1h2.1"/>
<path d="M194.7 267.7h-.1M195 267.6l.1 .8M195 267.6l-.3 .1M195.1 268.4h.1M195.1 268.4h2.1M196.8 269.2l-24.3 .7M197.6 267.6h-2.6M234 273.3v10.6"/>
</g>
<g fill="#000">
<circle cx="335.1" cy="52.5" r=".18"/>
<circle cx="341.9" cy="52.7" r=".18"/>
<circle cx="342.4" cy="52.7" r=".18"/>
<circle cx="342.8" cy="52.7" r=".18"/>
<circle cx="343.3" cy="52.7" r=".18"/>
<circle cx="352.9" cy="53.1" r=".18"/>
<circle cx="353.8" cy="53.1" r=".18"/>
<circle cx="354.2" cy="53.1" r=".18"/>
<circle cx="54.6" cy="60.8" r=".18"/>
<circle cx="54.6" cy="61.1" r=".18"/>
<circle cx="65.1" cy="61.1" r=".18"/>
<circle cx="65.1" cy="60.8" r=".18"/>
<circle cx="90.5" cy="60.8" r=".18"/>
<circle cx="90.5" cy="61.1" r=".18"/>
<circle cx="101" cy="61.1" r=".18"/>
<circle cx="101" cy="60.8" r=".18"/>
<circle cx="169" cy="60.8" r=".18"/>
<circle cx="169.3" cy="60.5" r=".18"/>
<circle cx="366.1" cy="67.7" r=".18"/>
<circle cx="366.1" cy="68.6" r=".18"/>
<circle cx="366.1" cy="92.7" r=".18"/>
<circle cx="366.1" cy="93.6" r=".18"/>
<circle cx="38.3" cy="107.5" r=".18"/>
<circle cx="38.3" cy="108.4" r=".18"/>
<circle cx="38.9" cy="119.1" r=".18"/>
<circle cx="38.9" cy="120" r=".18"/>
<circle cx="116.2" cy="119.1" r=".18"/>
<circle cx="116.2" cy="120" r=".18"/>
<circle cx="116.9" cy="107.5" r=".18"/>
<circle cx="116.9" cy="108.4" r=".18"/>
<circle cx="195.7" cy="117.3" r=".18"/>
<circle cx="268.3" cy="117.3" r=".18"/>
<circle cx="41.3" cy="124.1" r=".18"/>
<circle cx="41.3" cy="125" r=".18"/>
<circle cx="113.9" cy="124.1" r=".18"/>
<circle cx="113.9" cy="125" r=".18"/>
<circle cx="282" cy="121.1" r=".18"/>
<circle cx="39.1" cy="143.1" r=".18"/>
<circle cx="39.1" cy="144" r=".18"/>
<circle cx="41.3" cy="150.1" r=".18"/>
<circle cx="41.3" cy="151" r=".18"/>
<circle cx="113.9" cy="150.1" r=".18"/>
<circle cx="113.9" cy="151" r=".18"/>
<circle cx="116" cy="143.1" r=".18"/>
<circle cx="116" cy="144" r=".18"/>
<circle cx="39.1" cy="178.1" r=".18"/>
<circle cx="39.1" cy="179" r=".18"/>
<circle cx="41.3" cy="179" r=".18"/>
<circle cx="41.3" cy="178.1" r=".18"/>
<circle cx="113.9" cy="179" r=".18"/>
<circle cx="113.9" cy="178.1" r=".18"/>
<circle cx="116" cy="179" r=".18"/>
<circle cx="116" cy="178.1" r=".18"/>
<circle cx="366.9" cy="173.5" r=".18"/>
<circle cx="369.4" cy="173.5" r=".18"/>
<circle cx="179.1" cy="193.5" r=".18"/>
<circle cx="181.7" cy="193.5" r=".18"/>
<circle cx="192.8" cy="219.7" r=".18"/>
<circle cx="192.8" cy="206.5" r=".18"/>
<circle cx="193.6" cy="206.5" r=".18"/>
<circle cx="193.9" cy="206.5" r=".18"/>
<circle cx="396.7" cy="201.9" r=".18"/>
<circle cx="192.8" cy="223.8" r=".18"/>
<circle cx="192.8" cy="240.2" r=".18"/>
<circle cx="192.8" cy="244.3" r=".18"/>
<circle cx="179.1" cy="270.5" r=".18"/>
<circle cx="181.7" cy="270.5" r=".18"/>
<circle cx="197.7" cy="268" r=".18"/>
</g>
<g fill="none" stroke="#000" stroke-width=".71">
<path d="M10 10h400v277h-400zM70 6.6v3.4M140 6.6v3.4M207.1 5h5.8l-2.9 5zM210 0v10M280 6.6v3.4M350 6.6v3.4M77.6 48.2v5.1M165.4 56.4l4.8 .1M203.3 57.7l4.7 .2M6.6 74.2h3.4M410 74.2h3.5"/>
<path d="M0 148.5h10M5 145.6l5 2.9-5 2.9zM410 148.5h10.1M410 148.5l5.1-2.9v5.8zM77.6 183.5v5.1M32 205.3l.2 4.7M6.6 222.7h3.4M410 222.7h3.5M33.8 257.5l.2 4.6M70 287v3.4M140 287v3.4M210 287v10"/>
<path d="M210 287l2.9 5h-5.8zM280 287v3.4M350 287v3.4"/>
</g>
<g fill="none" stroke="#000" stroke-width=".51">
<path d="M269.7 249.5h40.3M270 242h140v45h-140zM270 257h140M303.1 257v16M310 242v15M350 257v30M390.1 257v12M270 265h33.1M270 273h80M350 269h60M350 263h60M350 280.5h60"/>
<path d="M370 280.5v6.5M390.1 280.5v6.5"/>
</g>
<path d="M75.1 50.3l2.5 .5-2.5 .5zM167.4 53.9l1 .1-.6 2.4zM205.3 55.3h.9l-.5 2.5zM75.1 185.6l2.5 .5-2.5 .4zM29.6 207.2l2.5 .5-2.5 .5zM31.4 259.4l2.5 .4-2.5 .6z" fill="#000" stroke="#000" stroke-width=".36"/>
<g fill="#000" stroke="#000" stroke-width=".3">
<path d="M251.9 58.4l2.6-.5v1zM279.8 57.9l2.5 .5-2.5 .5zM46.7 76.2l.5 2.5h-.9zM60.5 67.1l.5 2.5h-1zM69.3 72.7l2.5-.5v1zM83.3 72.2l2.5 .5-2.5 .5zM145.7 60.5l.4 2.5h-.9zM46.3 98.7h.9l-.5 2.5zM52.1 94.1l2.5-.5v1zM60 97.6h1l-.5 2.5zM100.6 93.6l2.5 .5-2.5 .5zM108 99.1l.6 .8-2.4 1z"/>
<path d="M327.2 97.7l2.5-.5v1zM358.2 94.8l2.5 .5-2.5 .5zM360.5 97.2l2.5 .5-2.5 .5zM363 95.3l2.5-.5v1zM49.3 107.8l2.5-.5v1zM103.4 107.3l2.5 .5-2.5 .5zM103.2 102.4l2.3-1-1.8 1.9zM279.5 101.8l2.5 .5-2.5 .4zM279.8 108.5l2.5 .5-2.5 .5zM282.3 102.3l2.5-.5v.9zM285.3 109l2.5-.5v1zM303 113l.5 2.5h-1z"/>
<path d="M327.7 99.9l.5 2.5h-1zM335 111.5l.5 2.5h-1zM345.1 118.5l2.5-.5v1zM349.2 105.2l2.5-.5v.9zM358.2 104.7l2.5 .5-2.5 .4zM360.5 118l2.5 .5-2.5 .5zM291.1 124.6l.5 2.5h-1zM342.2 135.5l.5 2.5h-1zM347.8 136.9l2.3-1.1-1.7 1.9zM352.5 133.3l.6 .8-2.3 1.1zM41.3 147.4l2.5-.5v1zM111.3 146.9l2.6 .5-2.6 .5z"/>
<path d="M290.6 148.1h1l-.5 2.5zM291.1 150.6l.5 2.5h-1zM145.2 179.1h.9l-.4 2.5zM290.6 176.1h1l-.5 2.5zM302.5 179.1h1l-.5 2.5zM327.2 171h1l-.5 2.5zM334.5 171h1l-.5 2.5zM341.7 168h1l-.5 2.5zM342.2 173.5l.5 2.5h-1zM346.3 161.1l2.5 .5-2.5 .5zM350.5 161.6l2.4-.5v1zM350.5 168.4l2.4-.5v1z"/>
<path d="M360.5 167.9l2.5 .5-2.5 .5zM157.4 187.6l2.5-.5v1zM199.9 187.1l2.5 .5-2.5 .5zM281.6 197.1l2.5 .5-2.5 .5zM285.3 197.6l2.5-.5v1zM291.1 181.6l.5 2.5h-1zM38.1 202.1l2.5-.5v1zM114.5 201.6l2.5 .5-2.5 .5zM159.6 216.8h1l-.5 2.5zM160.1 208.8l.5 2.5h-1zM170.1 205.4l2.5-.5v1zM175.9 217.3h1l-.5 2.5z"/>
<path d="M176.4 208.3l.5 2.5h-1zM178.1 204.9l2.5 .5-2.5 .5zM180.6 205.4l2.5-.5v1zM189.3 204.9l2.5 .5-2.5 .5zM160.1 219.3l.5 2.5h-1zM176.4 219.8l.5 2.5h-1zM74.3 247.3h1l-.5 2.5zM74.8 252.8l.5 2.5h-1zM159.6 242.2h1l-.5 2.5zM159.6 252.7h1l-.5 2.5zM160.1 244.7l.5 2.5h-1zM169.6 251l2.5-.5v1z"/>
<path d="M175.9 241.7h1l-.5 2.5zM178.6 250.5l2.5 .5-2.5 .5zM41.3 266.9l2.5-.5v1zM111.3 266.4l2.6 .5-2.6 .5z"/>
</g>
<text font-size="12.6" x="98.8" y="21.8">CARCASA FRONTAL PLÁSTICO SILVER V028</text>
<text font-size="9.4" x="148.9" y="33.5">SIL-028-PLA-FFS-01 (1 UNIDAD)</text>
<g font-size="7.9">
<text x="316.7" y="36.1">VISTA AUXILIAR B-B</text>
<text x="189.6" y="43.1">ID REF: 2911</text>
<text x="291.4" y="45">Cara lateral en verdadera magnitud</text>
<text x="64.3" y="53.3">A</text>
<text x="161.8" y="51.1">C</text>
<text x="207.4" y="53.8">C</text>
<text x="246.5" y="52.4">SECCIÓN A-A</text>
<text x="207" y="160.5">SIL-028-PLA-FFS-01</text>
<text x="219" y="169.5">SCALE 1 : 10</text>
<text x="64.3" y="188.6">A</text>
<text x="19.2" y="210.4">B</text>
<text x="238.5" y="215.6">VISTA AUXILIAR C-C</text>
<text x="200.5" y="224.5">Hueco ventiladores en verdadera magnitud</text>
<text x="21" y="262.6">B</text>
</g>
<g font-size="4.7">
<text x="304.5" y="263.9">Carcasa frontal plástico</text>
<text x="304.5" y="269.3">SILVER V028</text>
</g>
<g font-size="4.2">
<text x="33.9" y="9.6">6</text>
<text x="103.9" y="9.6">5</text>
<text x="173.9" y="9.6">4</text>
<text x="243.8" y="9.6">3</text>
<text x="313.9" y="9.6">2</text>
<text x="383.9" y="9.6">1</text>
<text x="6.7" y="38.7">D</text>
<text x="410.5" y="38.7">D</text>
<text x="6.9" y="112.9">C</text>
<text x="410.7" y="112.9">C</text>
<text x="6.9" y="187.1">B</text>
<text x="410.7" y="187.1">B</text>
<text x="6.8" y="261.4">A</text>
<text x="410.7" y="261.4">A</text>
<text x="33.9" y="290.4">6</text>
<text x="103.9" y="290.4">5</text>
<text x="173.9" y="290.4">4</text>
<text x="243.8" y="290.4">3</text>
<text x="313.9" y="290.4">2</text>
<text x="383.9" y="290.4">1</text>
</g>
<g font-size="3.9">
<text x="262.6" y="56.4">303,4</text>
<text x="78.3" y="71.2">165</text>
<text x="58.9" y="86.6" transform="rotate(-90 58.9 86.6)">330</text>
<text x="45.2" y="91.7" transform="rotate(-90 45.2 91.7)">250</text>
<text x="67.7" y="92.5">510</text>
<text x="109.7" y="95.9" transform="rotate(-34 109.7 95.9)">9</text>
<text x="335.7" y="95.7">358,4</text>
<text x="351.8" y="93.2">23,1</text>
<text x="283.8" y="100.8">e=3</text>
<text x="78.7" y="106.3">566</text>
<text x="291.2" y="107.4">30</text>
<text x="350.4" y="103">115,1</text>
<text x="349.5" y="116.5">179,6</text>
<text x="143.6" y="126.5" transform="rotate(-90 143.6 126.5)">1210,4</text>
<text x="355" y="129.2" transform="rotate(-38 355 129.2)">9</text>
<text x="289.6" y="140.5" transform="rotate(-90 289.6 140.5)">260</text>
<text x="325.6" y="141.2" transform="rotate(-90 325.6 141.2)">736,4</text>
<text x="78.7" y="145.4">725,6</text>
<text x="333.4" y="145.5" transform="rotate(-90 333.4 145.5)">620</text>
<text x="300.9" y="151.7" transform="rotate(-90 300.9 151.7)">685,8</text>
<text x="340.6" y="156" transform="rotate(-90 340.6 156)">350</text>
<text x="351.7" y="159.5">16,1</text>
<text x="289.6" y="167.6" transform="rotate(-90 289.6 167.6)">280</text>
<text x="352.2" y="166.4">125,8</text>
<text x="175.4" y="185.5">449,7</text>
<text x="340.6" y="180.8" transform="rotate(-90 340.6 180.8)">30</text>
<text x="289.6" y="190" transform="rotate(-90 289.6 190)">30</text>
<text x="288.8" y="195.5">11,6</text>
<text x="73.1" y="200.1">789,1</text>
<text x="172.3" y="203.8">105</text>
<text x="181.7" y="203.3">112,4</text>
<text x="158.6" y="217" transform="rotate(-90 158.6 217)">105</text>
<text x="174.8" y="217" transform="rotate(-90 174.8 217)">115</text>
<text x="158.1" y="236.5" transform="rotate(-90 158.1 236.5)">254,7</text>
<text x="174.3" y="236.5" transform="rotate(-90 174.3 236.5)">244,7</text>
<text x="73.2" y="245" transform="rotate(-90 73.2 245)">30</text>
<text x="172.3" y="249.4">115</text>
<text x="158.6" y="253" transform="rotate(-90 158.6 253)">105</text>
<text x="73.1" y="264.8">725,6</text>
<text x="358.4" y="274.9">SIL-028-PLA-FFS-01-PLA01</text>
<text x="132.3" y="277.2">QTY</text>
<text x="144.4" y="277.2">PART NUMBER</text>
<text x="192.7" y="277.2">DESCRIPTION</text>
<text x="234.9" y="277.3">MASS (kg)</text>
<text x="358.4" y="279.4">2911</text>
<text x="134.6" y="282.4">1</text>
<text x="140.6" y="282.5">SIL-028-PLA-FFS-01</text>
<text x="173.7" y="282.6">Carcasa frontal plástico SILVER V028</text>
<text x="234.9" y="282.5">3</text>
</g>
<g font-size="3.3">
<text x="107.4" y="97.5" transform="rotate(-34 107.4 97.5)">⌀</text>
<text x="352.8" y="131" transform="rotate(-38 352.8 131)">⌀</text>
</g>
<g font-size="3.1">
<text x="312.7" y="246.8">Tolerancias para dimensiones lineales y angulares sin indicación individual</text>
<text x="312.7" y="250.4">de tolerancia, según ISO 2768-1:1989</text>
<text x="312.7" y="254">Zonas de rugosidad no especificada, Ra 3.2</text>
<text x="357.8" y="286.5">01</text>
<text x="377.6" y="285.6">A3</text>
<text x="396.9" y="285.9">1 /1</text>
</g>
<g font-size="2.4">
<text x="271.1" y="244.4">MATERIAL:</text>
<text x="271.2" y="252">ACABADO SUPERFICIAL:</text>
<text x="271.3" y="248">ABS Plastic</text>
<text x="271.2" y="254.7">Gris RAL 7026</text>
<text x="271.1" y="259.7">SCALE:</text>
<text x="350.4" y="260.8">DRAWN: Sergio Torremocha</text>
<text x="391.1" y="260.6">08/08/2016</text>
<text x="350.5" y="266.9">CHECKED: Carlos Ruiz Madrigal</text>
<text x="391.2" y="266.7">23/08/2016</text>
<text x="350.5" y="271.4">DWG NO:</text>
<text x="350.7" y="276.9">Id. Ref:</text>
<text x="350.7" y="282.8">REV</text>
<text x="371.1" y="282.9">SIZE</text>
<text x="390.8" y="283">SHEET</text>
</g>
</svg>
